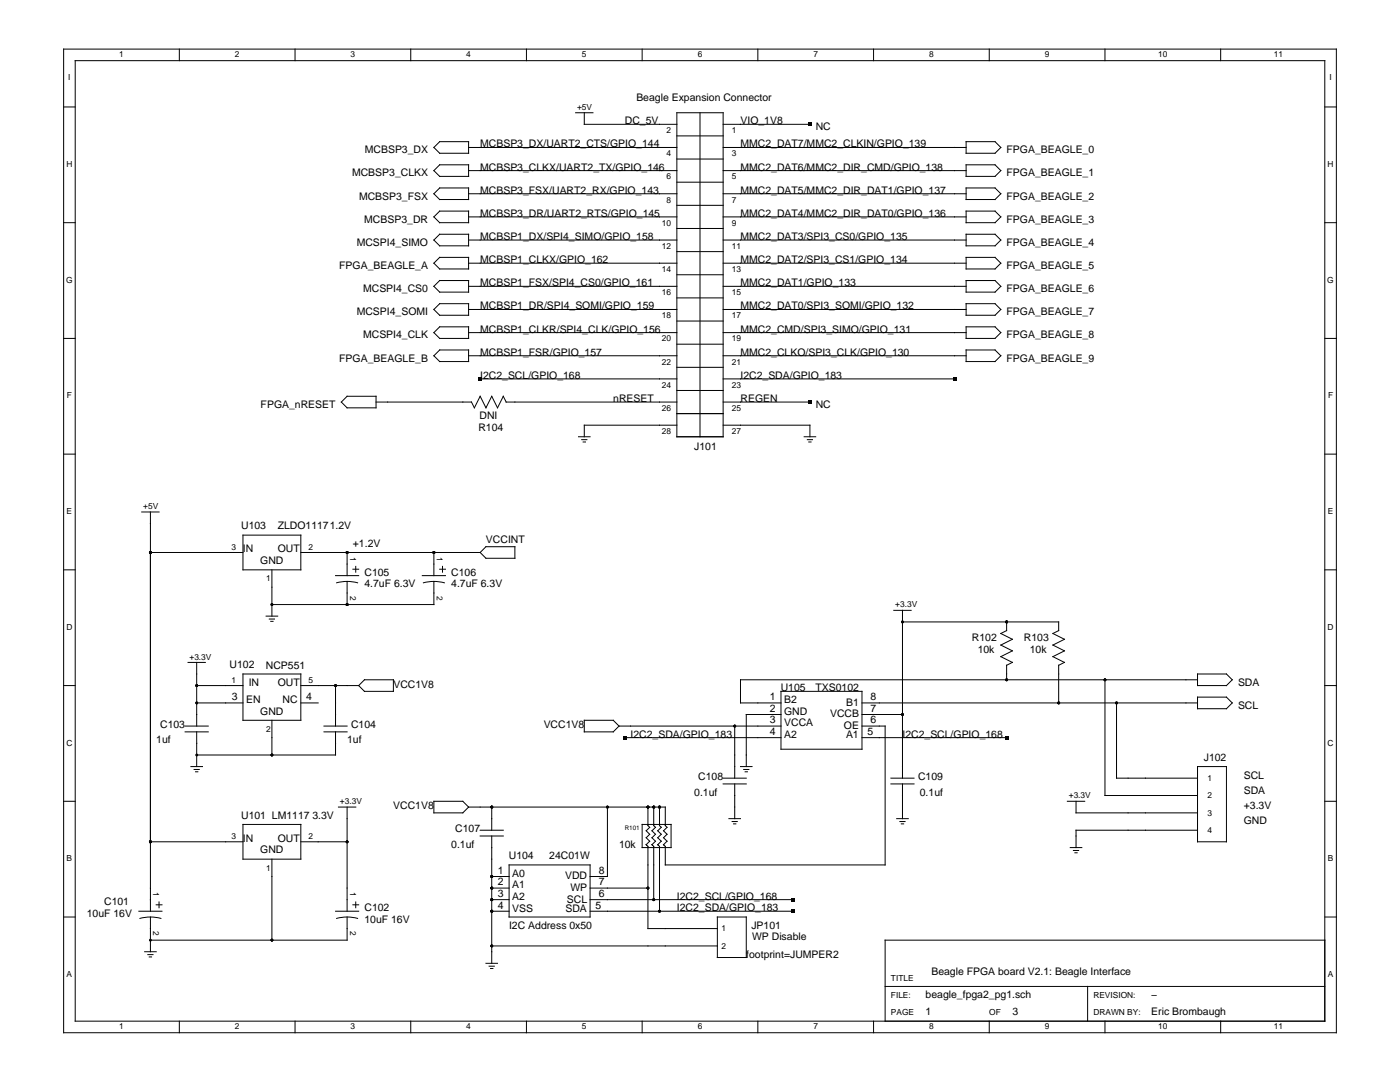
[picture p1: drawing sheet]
<svg xmlns="http://www.w3.org/2000/svg" width="279mm" height="216mm" viewBox="0 0 279 216" stroke-linecap="round" stroke-linejoin="round" font-family="sans-serif">
<g fill="none" stroke="#000" stroke-width=".2">
<path d="M12.7 9.8h254v196.3h-254zM15 12.1h249.4v191.7h-249.4zM35.8 9.8v2.3M58.9 9.8v2.3M82 9.8v2.3M105.1 9.8v2.3M128.2 9.8v2.3M151.2 9.8v2.3M174.3 9.8v2.3M197.4 9.8v2.3M220.5 9.8v2.3M243.6 9.8v2.3"/>
<path d="M12.7 21.3h2.3M86.6 29.4l1.1-1.1h5.8v2.3h-5.8zM86.6 34l1.1-1.1h5.8v2.3h-5.8zM87.7 37.5h5.8v2.3h-5.8l-1.1-1.1zM93.5 38.7h41.6M93.5 29.4h41.6M93.5 34h41.6M114.9 22.5h3.4M116.6 22.5v2.3h18.5M135.1 22.5h9.2v64.7h-9.2zM135.1 27.1h9.2M135.1 36.4h9.2"/>
<path d="M135.1 31.7h9.2M139.7 22.5v64.7M144.3 24.8h17.3M144.3 38.7h48.5M144.3 29.4h48.5M144.3 34h48.5M192.8 28.3h5.8l1.1 1.1-1.1 1.2h-5.8zM192.8 32.9h5.8l1.1 1.1-1.1 1.2h-5.8zM192.8 37.5h5.8l1.1 1.2-1.1 1.1h-5.8zM264.4 21.3h2.3M12.7 44.4h2.3M86.6 43.3l1.1-1.2h5.8v2.3h-5.8z"/>
<path d="M86.6 47.9l1.1-1.2h5.8v2.4h-5.8zM86.6 52.5l1.1-1.1h5.8v2.3h-5.8zM87.7 56h5.8v2.3h-5.8l-1.1-1.2zM93.5 47.9h41.6M93.5 57.1h41.6M93.5 43.3h41.6M93.5 52.5h41.6M135.1 50.2h9.2M135.1 41h9.2M135.1 45.6h9.2M135.1 59.4h9.2M135.1 54.8h9.2"/>
<path d="M144.3 47.9h48.5M144.3 57.1h48.5M144.3 43.3h48.5M144.3 52.5h48.5M192.8 42.1h5.8l1.1 1.2-1.1 1.1h-5.8zM192.8 46.7h5.8l1.1 1.2-1.1 1.2h-5.8zM192.8 56h5.8l1.1 1.1-1.1 1.2h-5.8zM192.8 51.4h5.8l1.1 1.1-1.1 1.2h-5.8zM264.4 44.4h2.3M12.7 67.5h2.3M69.3 79.1h5.7v2.3h-5.7l-1.2-1.2zM86.6 66.4l1.1-1.2h5.8v2.3h-5.8z"/>
<path d="M86.6 71l1.1-1.2h5.8v2.3h-5.8zM87.7 60.6h5.8v2.3h-5.8l-1.1-1.1zM93.5 61.8h41.6M93.5 66.4h41.6M93.5 71h41.6M95.8 75.6h39.3M135.1 64.1h9.2M135.1 68.7h9.2M135.1 77.9h9.2M135.1 73.3h9.2M144.3 61.8h48.5M144.3 66.4h48.5"/>
<path d="M144.3 71h48.5M144.3 75.6h46.2M192.8 65.2h5.8l1.1 1.2-1.1 1.1h-5.8zM192.8 60.6h5.8l1.1 1.2-1.1 1.1h-5.8zM192.8 69.8h5.8l1.1 1.2-1.1 1.1h-5.8zM264.4 67.5h2.3M12.7 90.6h2.3M75 80.2h19.1l.6 1.2 1.1-2.3 1.2 2.3 1.1-2.3 1.2 2.3 1.1-2.3 .6 1.1M101 80.2h34.1M115.5 87.2h2.3M116.1 87.7h1M116.4 88.2h.4"/>
<path d="M135.1 84.8h-18.5v2.4M135.1 82.5h9.2M144.3 80.2h17.3M144.3 84.8h17.3v2.4M160.5 87.2h2.3M161.1 87.7h1.1M161.4 88.2h.5M264.4 90.6h2.3M12.7 113.7h2.3M28.3 102.2h3.5M30 102.2v79.6M30 110.2h18.5"/>
<path d="M48.5 106.8h11.5v6.9h-11.5zM54.3 113.7v9.2M60 110.2h35.8M67 114.9h4.6M67.2 116.3a8.1 8.1 0 0 1 4.2 0M69.3 110.2v4.7M69.3 116v4.6M70.4 113.6h1.2M71 113v1.2M84.3 114.9h4.6M84.5 116.3a8.1 8.1 0 0 1 4.2 0M86.6 116v4.6h-32.3"/>
<path d="M86.6 110.2v4.7M87.7 113.6h1.2M88.3 113v1.2M97 109.1h5.8v2.3h-5.8l-1.2-1.2zM264.4 113.7h2.3M12.7 136.8h2.3M37.5 132.2h3.5M39.3 136.8h9.2M39.3 132.2v12.7M48.5 134.5h11.5v9.2h-11.5zM53.1 122.9h2.3M53.7 123.5h1.1"/>
<path d="M54 124h.5M60 136.8h11.6M67 136.8v8.1M71.6 136.8l1.1-1.2h5.8v2.4h-5.8zM155.9 138h16.1v11.5h-16.1zM178.4 121.8h3.4M180.1 121.8v33.5M180.1 124.1h31.2v1.7l-1.2 .6 2.3 1.2-2.3 1.1 2.3 1.2-2.3 1.1 2.3 1.2-1.1 .6M200.9 124.1v1.7l-1.2 .6 2.3 1.2-2.3 1.1 2.3 1.2-2.3 1.1 2.3 1.2-1.1 .6M200.9 132.7v2.9M211.3 132.7v7.6M220.5 135.6v23.1h18.5"/>
<path d="M239 134.5h5.8l1.1 1.1-1.1 1.2h-5.8zM239 135.6h-91.2v4.7h8.1M239 139.1h5.8l1.1 1.2-1.1 1.1h-5.8zM264.4 136.8h2.3M12.7 159.9h2.3M36.9 146h4.7M36.9 144.9h4.7M38.1 153h2.3M38.7 153.5h1.1M39 154h.5M39.3 146v7M39.3 140.3h9.2"/>
<path d="M54.3 143.7v7M60 140.3h3.5M64.7 146h4.6M64.7 144.9h4.6M67 146v4.7h-27.7M86.6 159.9h5.8l1.1 1.1-1.1 1.2h-5.8zM116.6 143.7h5.8l1.1 1.2-1.1 1.1h-5.8zM123.5 144.9h32.4M124.7 147.2h31.2M144.3 155.3h4.6M144.3 156.4h4.6M146.6 144.9v10.4"/>
<path d="M146.6 156.4v7M147.8 153h2.3M148.4 153.5h1.1M148.7 154h.5M155.9 142.6h-7v10.4M172 144.9h4.6v27.7h-43.8v-3.7l-.4-.4 .7-.6-.7-.7 .7-.7-.7-.7 .7-.7-.3-.4v-3.7h-39.3M172 140.3h67M172 142.6h8.1M172 147.2h28.9M177.8 155.3h4.6M177.8 156.4h4.6M180.1 156.4v7"/>
<path d="M213 159.9h3.5M214.7 159.9v2.3h24.3M222.8 140.3v15h16.2M239 153h5.8v15h-5.8zM264.4 159.9h2.3M30 168h18.5M31.7 180v1.1M48.5 164.5h11.5v6.9h-11.5zM54.3 171.4v16.2M60 168h9.3M67.5 161h3.5M69.3 161v20.8"/>
<path d="M71 180v1.1M95.8 166.8h4.6M95.8 165.7h4.6M98.1 177.2h3.5M98.1 179.5h3.5M98.1 161v4.7M98.1 166.8v25.4M98.1 174.9h3.5M101.6 172.6h16.2v10.4h-16.2zM117.8 177.2h11.5M117.8 179.5h40.4M121.2 161v13.9h-3.4"/>
<path d="M128.2 164.5h5.7v4.6h-5.7zM129.3 161v3.7l.4 .4-.7 .7 .7 .7-.7 .7 .7 .7-.7 .6 .3 .4v16.4h13.9M130.5 161v3.7l.3 .4-.7 .7 .7 .7-.7 .7 .7 .7-.7 .6 .4 .4v10.6M131.6 161v3.7l.4 .4-.7 .7 .7 .7-.7 .7 .7 .7-.7 .6 .3 .4v12.9M145.5 163.4h2.3M146.1 163.9h1M146.4 164.4h.5M179 163.4h2.3M179.6 163.9h1M179.9 164.4h.4M213.6 169.1h2.3M214.2 169.7h1.1"/>
<path d="M214.5 170.2h.5M239 165.7h-24.3v3.4M12.7 183h2.3M27.7 181.8h4.6M27.9 183.3a8.1 8.1 0 0 1 4.2 0M28.9 189.9h2.3M29.5 190.5h1M29.8 190.9h.4M30 183v6.9M31.2 180.5h1.1M67 181.8h4.6M67.2 183.3a8.1 8.1 0 0 1 4.2 0"/>
<path d="M69.3 183v4.6h-39.3M70.4 180.5h1.2M97 192.2h2.3M97.6 192.8h1.1M97.9 193.3h.5M98.1 181.8h3.5M98.1 188.8h45.1M117.8 181.8h40.4M143.2 183h5.7v8.1h-5.7zM176.6 196.8h87.8M217.1 196.8v7M264.4 187.6h-87.8v16.2"/>
<path d="M264.4 183h2.3M35.8 203.8v2.3M58.9 203.8v2.3M82 203.8v2.3M105.1 203.8v2.3M128.2 203.8v2.3M151.2 203.8v2.3M174.3 203.8v2.3M197.4 203.8v2.3M220.5 203.8v2.3M243.6 203.8v2.3"/>
</g>
<g fill="#000">
<path d="M161.3 24.5h.7v.7h-.7zM95.5 75.3h.7v.7h-.7zM161.3 79.9h.7v.7h-.7zM190.2 75.3h.6v.7h-.6zM124.3 146.8h.7v.7h-.7zM200.5 146.8h.7v.7h-.7zM157.8 179.2h.7v.7h-.7zM157.8 181.5h.7v.7h-.7z"/>
<circle cx="30" cy="110.2" r=".29"/>
<circle cx="69.3" cy="110.2" r=".29"/>
<circle cx="86.6" cy="110.2" r=".29"/>
<circle cx="39.3" cy="136.8" r=".29"/>
<circle cx="54.3" cy="120.6" r=".29"/>
<circle cx="67" cy="136.8" r=".29"/>
<circle cx="69.3" cy="120.6" r=".29"/>
<circle cx="180.1" cy="124.1" r=".29"/>
<circle cx="200.9" cy="124.1" r=".29"/>
<circle cx="200.9" cy="135.6" r=".29"/>
<circle cx="220.5" cy="135.6" r=".29"/>
<circle cx="39.3" cy="140.3" r=".29"/>
<circle cx="39.3" cy="150.7" r=".29"/>
<circle cx="54.3" cy="150.7" r=".29"/>
<circle cx="146.6" cy="144.9" r=".29"/>
<circle cx="180.1" cy="142.6" r=".29"/>
<circle cx="211.3" cy="140.3" r=".29"/>
<circle cx="222.8" cy="140.3" r=".29"/>
<circle cx="30" cy="168" r=".29"/>
<circle cx="69.3" cy="168" r=".29"/>
<circle cx="98.1" cy="174.9" r=".29"/>
<circle cx="98.1" cy="179.5" r=".29"/>
<circle cx="98.1" cy="177.2" r=".29"/>
<circle cx="98.1" cy="161" r=".29"/>
<circle cx="121.2" cy="161" r=".29"/>
<circle cx="129.3" cy="177.2" r=".29"/>
<circle cx="129.3" cy="161" r=".29"/>
<circle cx="130.5" cy="179.5" r=".29"/>
<circle cx="130.5" cy="161" r=".29"/>
<circle cx="131.6" cy="161" r=".29"/>
<circle cx="30" cy="187.6" r=".29"/>
<circle cx="54.3" cy="187.6" r=".29"/>
<circle cx="98.1" cy="181.8" r=".29"/>
<circle cx="98.1" cy="188.8" r=".29"/>
<circle cx="131.6" cy="181.8" r=".29"/>
</g>
<g font-size="2.1">
<text x="127" y="20.2">Beagle Expansion Connector</text>
<text x="95.8" y="29.4">MCBSP3_DX/UART2_CTS/GPIO_144</text>
<text x="124.7" y="24.8">DC_5V</text>
<text x="147.8" y="24.8">VIO_1V8</text>
<text x="147.8" y="29.4">MMC2_DAT7/MMC2_CLKIN/GPIO_139</text>
<text x="162.8" y="26">NC</text>
<text x="70.3" y="35.2">MCBSP3_CLKX</text>
<text x="72.8" y="30.6">MCBSP3_DX</text>
<text x="95.8" y="34">MCBSP3_CLKX/UART2_TX/GPIO_146</text>
<text x="147.8" y="34">MMC2_DAT6/MMC2_DIR_CMD/GPIO_138</text>
<text x="200.9" y="30.6">FPGA_BEAGLE_0</text>
<text x="200.9" y="35.2">FPGA_BEAGLE_1</text>
<text x="71.7" y="39.8">MCBSP3_FSX</text>
<text x="95.8" y="38.7">MCBSP3_FSX/UART2_RX/GPIO_143</text>
<text x="147.8" y="38.7">MMC2_DAT5/MMC2_DIR_DAT1/GPIO_137</text>
<text x="200.9" y="39.8">FPGA_BEAGLE_2</text>
<text x="72.7" y="44.4">MCBSP3_DR</text>
<text x="95.8" y="43.3">MCBSP3_DR/UART2_RTS/GPIO_145</text>
<text x="95.8" y="47.9">MCBSP1_DX/SPI4_SIMO/GPIO_158</text>
<text x="147.8" y="43.3">MMC2_DAT4/MMC2_DIR_DAT0/GPIO_136</text>
<text x="147.8" y="47.9">MMC2_DAT3/SPI3_CS0/GPIO_135</text>
<text x="200.9" y="44.4">FPGA_BEAGLE_3</text>
<text x="67.7" y="53.7">FPGA_BEAGLE_A</text>
<text x="71.2" y="49.1">MCSPI4_SIMO</text>
<text x="95.8" y="52.5">MCBSP1_CLKX/GPIO_162</text>
<text x="147.8" y="52.5">MMC2_DAT2/SPI3_CS1/GPIO_134</text>
<text x="200.9" y="49.1">FPGA_BEAGLE_4</text>
<text x="200.9" y="53.7">FPGA_BEAGLE_5</text>
<text x="72.5" y="58.3">MCSPI4_CS0</text>
<text x="95.8" y="57.1">MCBSP1_FSX/SPI4_CS0/GPIO_161</text>
<text x="147.8" y="57.1">MMC2_DAT1/GPIO_133</text>
<text x="200.9" y="58.3">FPGA_BEAGLE_6</text>
<text x="71.2" y="62.9">MCSPI4_SOMI</text>
<text x="95.8" y="61.8">MCBSP1_DR/SPI4_SOMI/GPIO_159</text>
<text x="147.8" y="61.8">MMC2_DAT0/SPI3_SOMI/GPIO_132</text>
<text x="200.9" y="62.9">FPGA_BEAGLE_7</text>
<text x="72.5" y="67.5">MCSPI4_CLK</text>
<text x="95.8" y="66.4">MCBSP1_CLKR/SPI4_CLK/GPIO_156</text>
<text x="95.8" y="71">MCBSP1_FSR/GPIO_157</text>
<text x="147.8" y="66.4">MMC2_CMD/SPI3_SIMO/GPIO_131</text>
<text x="147.8" y="71">MMC2_CLKO/SPI3_CLK/GPIO_130</text>
<text x="200.9" y="67.5">FPGA_BEAGLE_8</text>
<text x="67.7" y="72.1">FPGA_BEAGLE_B</text>
<text x="95.8" y="75.6">I2C2_SCL/GPIO_168</text>
<text x="147.8" y="75.6">I2C2_SDA/GPIO_183</text>
<text x="200.9" y="72.1">FPGA_BEAGLE_9</text>
<text x="52" y="81.4">FPGA_nRESET</text>
<text x="95.7" y="83.7">DNI</text>
<text x="122.4" y="80.2">nRESET</text>
<text x="147.8" y="80.2">REGEN</text>
<text x="162.8" y="81.4">NC</text>
<text x="95.5" y="86">R104</text>
<text x="138.5" y="89.8">J101</text>
<text x="48.1" y="105.6">U103</text>
<text x="55.4" y="105.6">ZLDO11171.2V</text>
<text x="48.5" y="110.2">IN</text>
<text x="52" y="112.6">GND</text>
<text x="55.4" y="110.2">OUT</text>
<text x="70.4" y="109.1">+1.2V</text>
<text x="97" y="108.3">VCCINT</text>
<text x="72.7" y="114.9">C105</text>
<text x="72.7" y="117.2">4.7uF 6.3V</text>
<text x="90.1" y="114.9">C106</text>
<text x="90.1" y="117.2">4.7uF 6.3V</text>
<text x="194" y="127.9">R102</text>
<text x="195.1" y="130.2">10k</text>
<text x="204.4" y="127.9">R103</text>
<text x="205.5" y="130.2">10k</text>
<text x="45.8" y="133.3">U102</text>
<text x="49.6" y="136.8">IN</text>
<text x="53.1" y="133.4">NCP551</text>
<text x="55.4" y="136.8">OUT</text>
<text x="78.5" y="137.2">VCC1V8</text>
<text x="155.8" y="138">U105</text>
<text x="162.7" y="138">TXS0102</text>
<text x="247.1" y="136.8">SDA</text>
<text x="46.2" y="139.7">3</text>
<text x="49.1" y="140.3">EN</text>
<text x="52" y="142.6">GND</text>
<text x="56.4" y="140.3">NC</text>
<text x="61.1" y="139.7">4</text>
<text x="153.6" y="139.7">1</text>
<text x="153.6" y="142.1">2</text>
<text x="156.5" y="140.3">B2</text>
<text x="156.5" y="142.6">GND</text>
<text x="165.7" y="143.1">VCCB</text>
<text x="168.9" y="140.8">B1</text>
<text x="173.8" y="139.7">8</text>
<text x="173.8" y="142">7</text>
<text x="247.1" y="141.4">SCL</text>
<text x="31.2" y="148.3">1uf</text>
<text x="32" y="145.3">C103</text>
<text x="69.3" y="148.3">1uf</text>
<text x="70.1" y="145.3">C104</text>
<text x="108.5" y="145.3">VCC1V8</text>
<text x="125.8" y="147.2">I2C2_SDA/GPIO_183</text>
<text x="153.6" y="144.4">3</text>
<text x="153.6" y="146.7">4</text>
<text x="156.5" y="144.9">VCCA</text>
<text x="156.5" y="147.2">A2</text>
<text x="168.4" y="145.5">OE</text>
<text x="168.8" y="147.2">A1</text>
<text x="173.1" y="146.7">5</text>
<text x="173.8" y="144.3">6</text>
<text x="180.1" y="147.2">I2C2_SCL/GPIO_168</text>
<text x="139.3" y="155.6">C108</text>
<text x="183.2" y="155.6">C109</text>
<text x="240.2" y="151.8">J102</text>
<text x="248.2" y="155.5">SCL</text>
<text x="78.5" y="161.4">VCC1V8</text>
<text x="138.5" y="158.7">0.1uf</text>
<text x="183.6" y="158.7">0.1uf</text>
<text x="248.2" y="158.5">SDA</text>
<text x="248.2" y="161.5">+3.3V</text>
<text x="48.1" y="163.4">U101 LM1117</text>
<text x="48.5" y="168">IN</text>
<text x="55.4" y="168">OUT</text>
<text x="62.3" y="163.4">3.3V</text>
<text x="90.8" y="166.1">C107</text>
<text x="248.2" y="164.5">GND</text>
<text x="52" y="170.3">GND</text>
<text x="90.1" y="169.1">0.1uf</text>
<text x="101.5" y="171.4">U104</text>
<text x="109.6" y="171.4">24C01W</text>
<text x="123.5" y="169.1">10k</text>
<text x="99.3" y="174.4">1</text>
<text x="99.3" y="176.7">2</text>
<text x="99.3" y="179">3</text>
<text x="102.2" y="175">A0</text>
<text x="102.2" y="177.3">A1</text>
<text x="102.2" y="179.6">A2</text>
<text x="112.8" y="175.5">VDD</text>
<text x="113.8" y="177.8">WP</text>
<text x="119.5" y="174.3">8</text>
<text x="119.5" y="178.9">6</text>
<text x="119.5" y="176.6">7</text>
<text x="135.1" y="179.5">I2C2_SCL/GPIO_168</text>
<text x="17.3" y="183">10uF 16V</text>
<text x="20.8" y="180.7">C101</text>
<text x="72.7" y="181.8">C102</text>
<text x="72.7" y="184.1">10uF 16V</text>
<text x="99.3" y="181.3">4</text>
<text x="101.6" y="185.3">I2C Address 0x50</text>
<text x="102.2" y="181.9">VSS</text>
<text x="112.8" y="181.9">SDA</text>
<text x="113.1" y="180.1">SCL</text>
<text x="118.9" y="181.3">5</text>
<text x="135.1" y="181.8">I2C2_SDA/GPIO_183</text>
<text x="150" y="185.3">JP101</text>
<text x="148.9" y="191.1">footprint=JUMPER2</text>
<text x="150.1" y="187.6">WP Disable</text>
<text x="185.9" y="194.5">Beagle FPGA board V2.1: Beagle Interface</text>
<text x="184.7" y="202.6">1</text>
<text x="184.7" y="199.1">beagle_fpga2_pg1.sch</text>
<text x="202" y="202.6">3</text>
<text x="229.8" y="199.1">−</text>
<text x="229.8" y="202.6">Eric Brombaugh</text>
</g>
<g font-size="1.7">
<text x="23.8" y="11.4">1</text>
<text x="46.9" y="11.4">2</text>
<text x="70" y="11.4">3</text>
<text x="93.1" y="11.4">4</text>
<text x="116.1" y="11.4">5</text>
<text x="139.2" y="11.4">6</text>
<text x="162.3" y="11.4">7</text>
<text x="185.4" y="11.4">8</text>
<text x="208.5" y="11.4">9</text>
<text x="231.1" y="11.4">10</text>
<text x="254.2" y="11.4">11</text>
<text x="13.6" y="16">I</text>
<text x="265.3" y="16">I</text>
<text x="115.2" y="21.9">+5V</text>
<text x="133" y="26.6">2</text>
<text x="146" y="26.6">1</text>
<text x="13.3" y="33.3">H</text>
<text x="133" y="31.2">4</text>
<text x="133" y="35.8">6</text>
<text x="146" y="31.2">3</text>
<text x="146" y="35.8">5</text>
<text x="264.9" y="33.3">H</text>
<text x="133" y="40.4">8</text>
<text x="146" y="40.4">7</text>
<text x="132.1" y="45">10</text>
<text x="146" y="45">9</text>
<text x="132.1" y="49.7">12</text>
<text x="146" y="49.7">11</text>
<text x="13.2" y="56.4">G</text>
<text x="132.1" y="54.3">14</text>
<text x="132.1" y="58.9">16</text>
<text x="146" y="54.3">13</text>
<text x="146" y="58.9">15</text>
<text x="264.9" y="56.4">G</text>
<text x="132.1" y="63.5">18</text>
<text x="146" y="63.5">17</text>
<text x="132.1" y="68.1">20</text>
<text x="146" y="68.1">19</text>
<text x="132.1" y="72.7">22</text>
<text x="132.1" y="77.4">24</text>
<text x="146" y="72.7">21</text>
<text x="146" y="77.4">23</text>
<text x="13.3" y="79.5">F</text>
<text x="132.1" y="82">26</text>
<text x="146" y="82">25</text>
<text x="265" y="79.5">F</text>
<text x="132.1" y="86.6">28</text>
<text x="146" y="86.6">27</text>
<text x="28.6" y="101.6">+5V</text>
<text x="13.3" y="102.6">E</text>
<text x="265" y="102.6">E</text>
<text x="46.2" y="109.7">3</text>
<text x="61.5" y="109.7">2</text>
<text x="69.8" y="111" transform="rotate(90 69.8 111)">1</text>
<text x="87.2" y="111" transform="rotate(90 87.2 111)">1</text>
<text x="53.1" y="116">1</text>
<text x="69.8" y="118.9" transform="rotate(90 69.8 118.9)">2</text>
<text x="87.2" y="118.9" transform="rotate(90 87.2 118.9)">2</text>
<text x="13.3" y="125.7">D</text>
<text x="178.7" y="121.2">+3.3V</text>
<text x="264.9" y="125.7">D</text>
<text x="37.8" y="131.6">+3.3V</text>
<text x="46.2" y="136.2">1</text>
<text x="61.5" y="136.2">5</text>
<text x="13.3" y="148.8">C</text>
<text x="53.1" y="146">2</text>
<text x="264.9" y="148.8">C</text>
<text x="240.9" y="155.8">1</text>
<text x="67.8" y="160.5">+3.3V</text>
<text x="213.3" y="159.3">+3.3V</text>
<text x="240.9" y="159.3">2</text>
<text x="46.2" y="167.4">3</text>
<text x="61.5" y="167.4">2</text>
<text x="240.9" y="162.8">3</text>
<text x="240.9" y="166.2">4</text>
<text x="13.3" y="171.9">B</text>
<text x="53.1" y="173.7">1</text>
<text x="265" y="171.9">B</text>
<text x="30.6" y="178" transform="rotate(90 30.6 178)">1</text>
<text x="69.8" y="178" transform="rotate(90 69.8 178)">1</text>
<text x="30.6" y="185.9" transform="rotate(90 30.6 185.9)">2</text>
<text x="69.8" y="185.9" transform="rotate(90 69.8 185.9)">2</text>
<text x="144" y="185.9">1</text>
<text x="144" y="189.3">2</text>
<text x="13.3" y="195">A</text>
<text x="177.8" y="195.7">TITLE</text>
<text x="265" y="195">A</text>
<text x="177.8" y="199.1">FILE:</text>
<text x="177.8" y="202.6">PAGE</text>
<text x="197.4" y="202.6">OF</text>
<text x="218.2" y="199.1">REVISION:</text>
<text x="218.2" y="202.6">DRAWN BY:</text>
<text x="23.8" y="205.3">1</text>
<text x="46.9" y="205.3">2</text>
<text x="70" y="205.3">3</text>
<text x="93.1" y="205.3">4</text>
<text x="116.1" y="205.3">5</text>
<text x="139.2" y="205.3">6</text>
<text x="162.3" y="205.3">7</text>
<text x="185.4" y="205.3">8</text>
<text x="208.5" y="205.3">9</text>
<text x="231.1" y="205.3">10</text>
<text x="254.2" y="205.3">11</text>
</g>
<text font-size="1.3" x="124.7" y="165.7">R101</text>
</svg>
